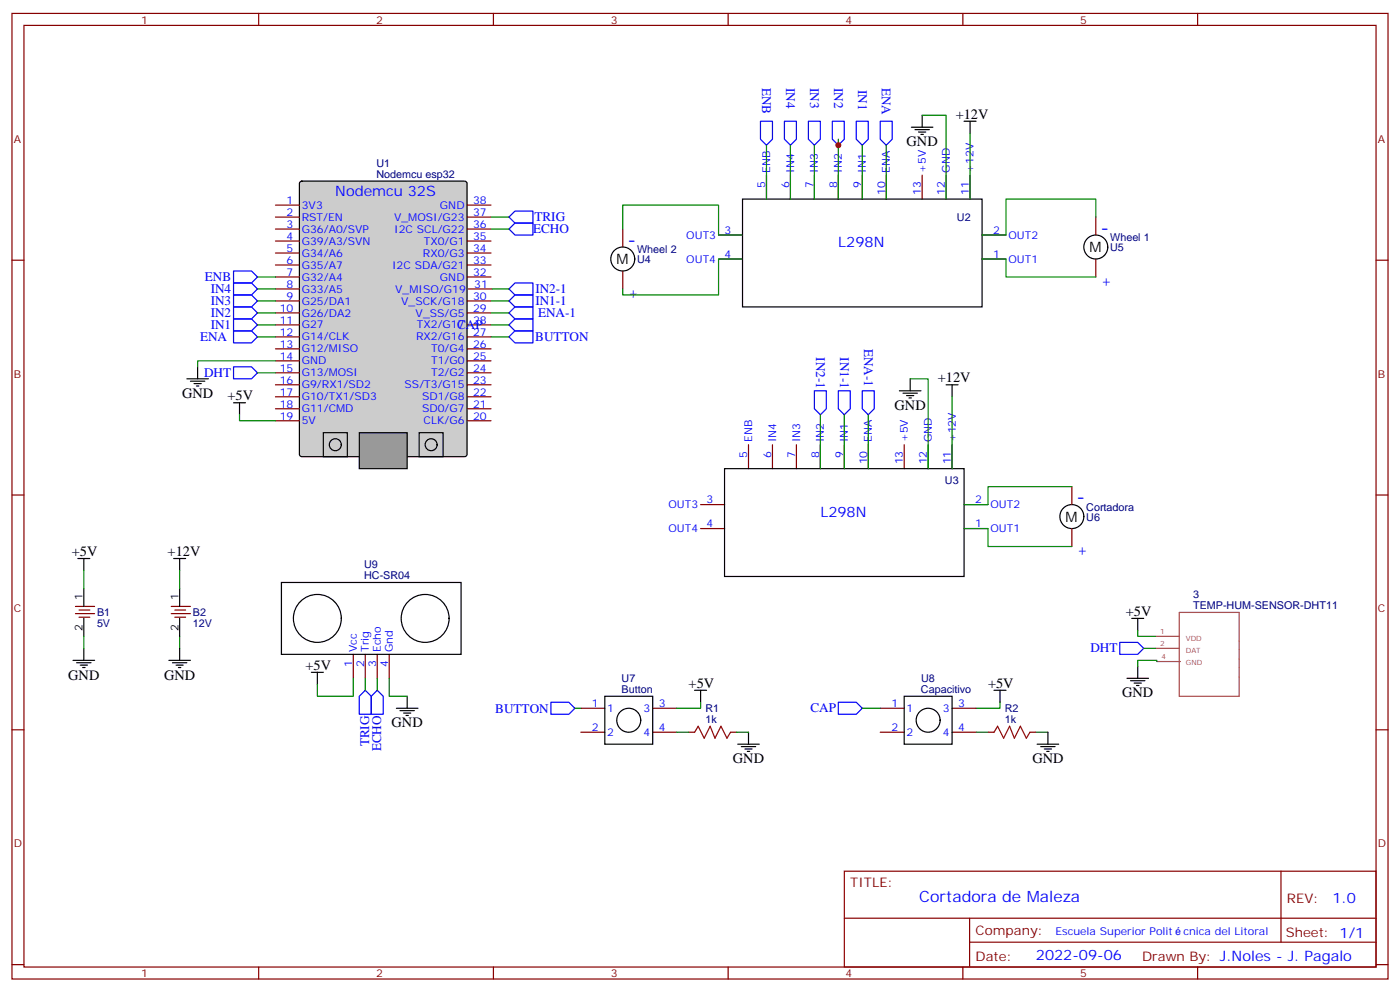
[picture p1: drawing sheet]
<svg xmlns="http://www.w3.org/2000/svg" width="412mm" height="292mm" viewBox="0 0 412 292" stroke-linecap="round" stroke-linejoin="round" font-family="sans-serif">
<g fill="none" stroke="#870000" stroke-width=".35">
<path d="M3.5 4h405.4v284.3h-405.4zM7.1 7.5h398.2v277.3h-398.2zM76.2 4v3.5M145.3 4v3.5M214.5 4v3.5M283.6 4v3.5M352.8 4v3.5M3.5 76.6h3.6M405.3 76.6h3.6M3.5 145.8h3.6M405.3 145.8h3.6M3.5 214.9h3.6"/>
<path d="M405.3 214.9h3.6M248.7 256.5h156.6v28.3h-156.6zM377.3 256.6v20.8M248.7 270.4h156.5M285.6 277.4h119.6M285.6 270.4v14.1M3.5 284.1h3.6M76.2 284.8v3.5M145.3 284.8v3.5M214.5 284.8v3.5M283.6 284.8v3.5M352.8 284.8v3.5"/>
<path d="M405.3 284.1h3.6"/>
</g>
<path d="M88.4 53.5l.5-.2h48l.6 .5 .1 80-.5 .6-48.2 .1-.7-.5v-80z" fill="#ccc" stroke="#000" stroke-width=".35"/>
<g fill="none" stroke="#870000" stroke-width=".35">
<path d="M81.1 63.9h7.1M81.1 67.5h7.1M81.1 71h7.1M81.1 74.5h7.1M81.1 78h7.1M81.1 60.4h7.1M137.6 63.9h7M137.6 67.5h7M137.6 71h7M137.6 74.5h7M137.6 78h7M137.6 60.4h7"/>
<path d="M81.1 81.6h7.1M81.1 85.1h7.1M81.1 88.6h7.1M81.1 92.1h7.1M81.1 95.7h7.1M81.1 99.2h7.1M137.6 81.6h7M137.6 88.6h7M137.6 92.1h7M137.6 95.7h7M137.6 99.2h7M137.9 85.1h7.1"/>
<path d="M81.1 102.7h7.1M81.1 106.3h7.1M81.1 109.8h7.1M81.1 113.3h7.1M81.1 116.8h7.1M137.6 102.7h7M137.6 106.3h7M137.6 109.8h7M137.6 113.3h7M137.6 116.8h7M81.1 120.4h7.1M81.1 123.9h7.1"/>
<path d="M137.6 120.4h7M137.6 123.9h7"/>
</g>
<path d="M105.8 127.4h14.1v10.6h-14.1z" fill="#999" stroke="#000" stroke-width=".35"/>
<g fill="none" stroke="#000" stroke-width=".35">
<path d="M268.5 37.5h6.3M269.5 38.2h4.3M270.6 38.9h2.1M271.3 39.6h.7M271.6 33.9v3.6M284 35.7h3.5M285.8 35.7v3.5M218.7 58.6h70.6v31.8h-70.6zM55 111.5h6.4M56.1 112.3h4.2M57.1 113h2.2M57.9 113.7h.7"/>
<path d="M58.2 108v3.5M68.8 118.6h3.5M70.6 118.6v3.5M264.9 115.1h6.4M266 115.8h4.2M267.1 116.5h2.1M267.8 117.2h.7M268.1 111.5v3.6M278.7 113.3h3.5M280.5 113.3v3.5M95.2 127.4h7.1v7.1h-7.1zM123.5 127.4h7v7.1h-7z"/>
<path d="M213.4 138h70.6v31.8h-70.6zM22.9 164.5h3.6M24.7 164.5v3.5M24.7 173.3v5.3M51.2 164.5h3.5M52.9 164.5v3.5M52.9 173.3v5.3M82.9 171.5h52.9v21.2h-52.9zM21.5 194.5h6.4M22.6 195.2h4.2M23.6 195.9h2.2M24.3 196.6h.7"/>
<path d="M24.7 182.1v5.3M24.7 190.9v3.6M49.7 194.5h6.4M50.8 195.2h4.2M51.9 195.9h2.1M52.6 196.6h.7M52.9 182.1v5.3M52.9 190.9v3.6M91.7 198h3.5M93.5 198v3.5M332 199.7h6.3M333.4 182.1h3.5"/>
<path d="M335.1 182.1v3.5M335.1 196.2v3.5M116.8 208.6h6.3M117.8 209.3h4.3M118.9 210h2.1M119.6 210.7h.7M119.9 205v3.6M178.2 205h14.1v14.1h-14.1zM204.6 203.3h3.5M206.4 203.3v3.5M217.3 219.1h6.4M218.4 219.9h4.2"/>
<path d="M220.5 215.6v3.5M266.3 205h14.2v14.1h-14.2zM292.8 203.3h3.5M294.6 203.3v3.5M305.5 219.1h6.4M306.6 219.9h4.2M308.7 215.6v3.5M333 200.4h4.3M334.1 201.2h2.1M334.8 201.9h.7M219.4 220.6h2.1M220.1 221.3h.7"/>
<path d="M307.6 220.6h2.1M308.3 221.3h.7"/>
<circle cx="183.4" cy="76.3" r="3.5"/>
<circle cx="322.8" cy="72.7" r="3.5"/>
<circle cx="98.8" cy="131" r="1.76"/>
<circle cx="127" cy="131" r="1.76"/>
<circle cx="315.7" cy="152.1" r="3.5"/>
<circle cx="93.5" cy="182.1" r="7.1"/>
<circle cx="125.2" cy="182.1" r="7.1"/>
<circle cx="185.2" cy="212.1" r="3.5"/>
<circle cx="273.4" cy="212.1" r="3.5"/>
</g>
<g fill="none" stroke="#870000" stroke-width=".35">
<path d="M225.8 51.6v7M232.8 51.6v7M239.9 51.6v7M246.9 51.6v7M254 51.6v7M261.1 51.6v7M271.6 51.6v7M278.7 51.6v7M285.8 51.6v7M183.4 67.5v5.2M183.4 79.8v5.3M211.7 76.3h7"/>
<path d="M211.7 69.2h7M289.3 76.3h7M289.3 69.2h7M322.8 63.9v5.3M322.8 76.3v5.3M220.5 131v7M227.5 131v7M234.6 131v7M241.7 131v7M248.7 131v7M255.8 131v7M266.3 131v7"/>
<path d="M273.4 131v7M280.5 131v7M206.4 155.6h7M206.4 148.6h7M284 155.6h7M284 148.6h7M315.7 143.3v5.3M315.7 155.6v5.3M22.2 178.6h5.7M23.3 179.6h3.2M50.4 178.6h5.7M51.5 179.6h3.2"/>
<path d="M22.2 180.7h5.7M23.3 181.8h3.2M50.4 180.7h5.7M51.5 181.8h3.2M104.1 192.7v7M107.6 192.7v7M111.1 192.7v7M114.7 192.7v7M171.1 208.6h7.1M171.1 215.6h7.1M192.3 208.6h7M192.3 215.6h7"/>
<path d="M202.8 215.6h1.8M215.2 215.6h1.8M259.3 208.6h7M259.3 215.6h7M280.5 208.6h7M280.5 215.6h7M291 215.6h1.8M303.4 215.6h1.8"/>
</g>
<g fill="none" stroke="#008700" stroke-width=".35">
<path d="M271.6 33.9h7.1v24.7M285.8 39.2v19.4M225.8 42.8v15.8M232.8 42.8v15.8M239.9 42.8v15.8M246.9 41v17.6M254 42.8v15.8M261.1 42.8v15.8M144.6 63.9h5.3M144.6 67.5h5.3M183.4 67.5v-7.1h28.3v8.8h7M218.7 76.3h-7v10.6h-28.3v-1.8"/>
<path d="M289.3 76.3h7v5.3h26.5M322.8 63.9v-5.3h-26.5v10.6h-7M75.8 99.2h5.3M75.8 95.7h5.3M75.8 92.1h5.3M75.8 88.6h5.3M75.8 85.1h5.3M75.8 81.6h5.3M144.6 99.2h5.3M144.6 95.7h5.3M144.6 92.1h5.3M144.6 88.6h5.3"/>
<path d="M145 85.1h4.9M75.8 109.8h5.3M81.1 106.3h-22.9v1.7M268.1 111.5h5.3v26.5M280.5 116.8v21.2M70.6 122.1v1.8h10.5M241.7 122.1v15.9M248.7 122.1v15.9M255.8 122.1v15.9M284 155.6h7v5.3h24.7M315.7 143.3h-24.7v5.3h-7M24.7 168v5.3"/>
<path d="M52.9 168v5.3M24.7 187.4v3.5M52.9 187.4v3.5M104.1 199.7v5.3h-10.6v-3.5M107.6 199.7v3.6M111.1 199.7v3.6M114.7 199.7v5.3h5.2M335.1 185.6v1.8h5.3M336.9 190.9h3.5M340.8 194.8v-.3h-5.7v1.7M169.3 208.6h1.8M199.3 215.6h3.5"/>
<path d="M206.4 206.8v1.8h-7.1M217 215.6h3.5M254 208.6h5.3M287.5 215.6h3.5M294.6 206.8v1.8h-7.1M305.2 215.6h3.5"/>
</g>
<g fill="none" stroke="#00f" stroke-width=".35">
<path d="M224 35.7h3.5v5.3l-1.7 1.8-1.8-1.8zM231.1 35.7h3.5v5.3l-1.8 1.8-1.7-1.8zM238.1 35.7h3.6v5.3l-1.8 1.8-1.8-1.8zM245.2 35.7h3.5v5.3l-1.8 1.8-1.7-1.8zM252.2 35.7h3.6v5.3l-1.8 1.8-1.8-1.8zM259.3 35.7h3.5v5.3l-1.7 1.8-1.8-1.8zM68.8 79.8h5.3l1.7 1.8-1.7 1.7h-5.3zM151.7 62.2h5.3v3.5h-5.3l-1.8-1.8zM151.7 65.7h5.3v3.5h-5.3l-1.8-1.7zM68.8 97.4h5.3l1.7 1.8-1.7 1.8h-5.3zM68.8 93.9h5.3l1.7 1.8-1.7 1.7h-5.3zM68.8 90.4h5.3l1.7 1.7-1.7 1.8h-5.3z"/>
<path d="M68.8 86.9h5.3l1.7 1.7-1.7 1.8h-5.3zM68.8 83.3h5.3l1.7 1.8-1.7 1.8h-5.3zM151.7 97.4h5.3v3.6h-5.3l-1.8-1.8zM151.7 93.9h5.3v3.5h-5.3l-1.8-1.7zM151.7 90.4h5.3v3.5h-5.3l-1.8-1.8zM151.7 83.3h5.3v3.6h-5.3l-1.8-1.8zM151.7 86.9h5.3v3.5h-5.3l-1.8-1.8zM68.8 108h5.3l1.7 1.8-1.7 1.7h-5.3zM239.9 115.1h3.5v5.3l-1.7 1.7-1.8-1.7zM246.9 115.1h3.6v5.3l-1.8 1.7-1.8-1.7zM254 115.1h3.5v5.3l-1.7 1.7-1.8-1.7zM329.8 189.2h5.3l1.8 1.7-1.8 1.8h-5.3z"/>
<path d="M107.6 203.3l1.8 1.7v5.3h-3.6v-5.3zM111.1 203.3l1.8 1.7v5.3h-3.5v-5.3zM162.3 206.8h5.3l1.7 1.8-1.7 1.7h-5.3zM246.9 206.8h5.3l1.8 1.8-1.8 1.7h-5.3z"/>
</g>
<path d="M204.6 215.6l1.1-1.7 1.7 3.5 1.8-3.5 1.4 3.5 1.8-3.5 1.7 3.5 1.1-1.8M292.8 215.6l1.1-1.7 1.7 3.5 1.8-3.5 1.4 3.5 1.8-3.5 1.7 3.5 1.1-1.8" fill="none" stroke="#a10000" stroke-width=".35"/>
<path d="M340.4 187.4h7M340.4 190.9h7M340.8 194.8h6.9M347.4 180.3h17.6v24.7h-17.6z" fill="none" stroke="#a64a4a" stroke-width=".35"/>
<circle cx="246.9" cy="42.8" r=".88" fill="#c00"/>
<g font-size="5.6" fill="#00f">
<text x="324.2" y="68.9">-</text>
<text x="184.9" y="72.4">-</text>
<text x="317.1" y="148.2">-</text>
</g>
<text font-size="4.6" fill="#00f" x="270.8" y="265.6">Cortadora de Maleza</text>
<g font-size="4.2">
<text x="281.5" y="35">+12V</text>
<text x="267.1" y="43.1">GND</text>
<text x="181.6" y="77.8">M</text>
<text x="320.9" y="74.2">M</text>
<text x="276.2" y="112.6">+12V</text>
<text x="53.6" y="117.2">GND</text>
<text x="67" y="117.9">+5V</text>
<text x="263.5" y="120.7">GND</text>
<text x="313.9" y="153.6">M</text>
<text x="21.2" y="163.8">+5V</text>
<text x="49.4" y="163.8">+12V</text>
<text x="331.6" y="181.4">+5V</text>
<text x="90" y="197.3">+5V</text>
<text x="20.1" y="200.1">GND</text>
<text x="48.3" y="200.1">GND</text>
<text x="202.8" y="202.6">+5V</text>
<text x="291" y="202.6">+5V</text>
<text x="330.6" y="205.4">GND</text>
<text x="115.4" y="214.2">GND</text>
<text x="215.9" y="224.8">GND</text>
<text x="304.1" y="224.8">GND</text>
</g>
<g font-size="4.2" fill="#00f">
<text x="98.8" y="57.6">Nodemcu 32S</text>
<text x="246.9" y="72.7">L298N</text>
<text x="187.7" y="88.2" transform="rotate(-90 187.7 88.2)">+</text>
<text x="327" y="84.7" transform="rotate(-90 327 84.7)">+</text>
<text x="241.7" y="152.1">L298N</text>
<text x="320" y="164" transform="rotate(-90 320 164)">+</text>
<text x="392.5" y="265.8">1.0</text>
<text x="305.2" y="282.6">2022-09-06</text>
</g>
<g font-size="3.9" fill="#00f">
<text x="224.5" y="25.8" transform="rotate(90 224.5 25.8)">ENB</text>
<text x="231.6" y="25.8" transform="rotate(90 231.6 25.8)">IN4</text>
<text x="238.6" y="25.8" transform="rotate(90 238.6 25.8)">IN3</text>
<text x="245.7" y="25.8" transform="rotate(90 245.7 25.8)">IN2</text>
<text x="252.8" y="26.5" transform="rotate(90 252.8 26.5)">IN1</text>
<text x="259.8" y="25.8" transform="rotate(90 259.8 25.8)">ENA</text>
<text x="157.4" y="65.2">TRIG</text>
<text x="157" y="68.7">ECHO</text>
<text x="60.4" y="82.7">ENB</text>
<text x="62.1" y="89.8">IN3</text>
<text x="62.1" y="86.3">IN4</text>
<text x="157.7" y="86.3">IN2-1</text>
<text x="157.7" y="89.8">IN1-1</text>
<text x="62.1" y="93.3">IN2</text>
<text x="158.5" y="93.4">ENA-1</text>
<text x="58.9" y="100.5">ENA</text>
<text x="62.1" y="96.8">IN1</text>
<text x="134.7" y="96.9">CAP</text>
<text x="157.7" y="100.4">BUTTON</text>
<text x="240.4" y="105.2" transform="rotate(90 240.4 105.2)">IN2-1</text>
<text x="247.5" y="105.2" transform="rotate(90 247.5 105.2)">IN1-1</text>
<text x="254.5" y="102.7" transform="rotate(90 254.5 102.7)">ENA-1</text>
<text x="60.1" y="110.9">DHT</text>
<text x="321.2" y="192.1">DHT</text>
<text x="145.9" y="209.8">BUTTON</text>
<text x="238.7" y="209.8">CAP</text>
<text x="108.8" y="219.8" transform="rotate(-90 108.8 219.8)">TRIG</text>
<text x="112.3" y="221.3" transform="rotate(-90 112.3 221.3)">ECHO</text>
</g>
<g font-size="3.9" fill="#800">
<text x="250.5" y="261.1">TITLE:</text>
<text x="379.1" y="265.8">REV:</text>
<text x="287.4" y="275.3">Company:</text>
<text x="378.7" y="275.9">Sheet: 1/1</text>
<text x="287.4" y="283">Date:</text>
<text x="336.4" y="283.1">Drawn By: J.Noles - J. Pagalo</text>
</g>
<g font-size="3.2" fill="#800">
<text x="41.6" y="6.9">1</text>
<text x="110.8" y="6.9">2</text>
<text x="179.9" y="6.9">3</text>
<text x="249.1" y="6.9">4</text>
<text x="318.2" y="6.9">5</text>
<text x="4.1" y="42.1">A</text>
<text x="405.9" y="42.1">A</text>
<text x="4.1" y="111.2">B</text>
<text x="405.9" y="111.2">B</text>
<text x="4.1" y="180.3">C</text>
<text x="405.9" y="180.3">C</text>
<text x="4.1" y="249.5">D</text>
<text x="405.9" y="249.5">D</text>
<text x="41.6" y="287.8">1</text>
<text x="110.8" y="287.8">2</text>
<text x="179.9" y="287.8">3</text>
<text x="249.1" y="287.8">4</text>
<text x="318.2" y="287.8">5</text>
</g>
<g font-size="3.2" fill="#000080">
<text x="110.9" y="52.3">Nodemcu esp32</text>
<text x="110.9" y="49.2">U1</text>
<text x="281.9" y="65">U2</text>
<text x="327" y="71.1">Wheel 1</text>
<text x="187.7" y="74.6">Wheel 2</text>
<text x="187.7" y="77.6">U4</text>
<text x="327" y="74">U5</text>
<text x="278.4" y="142.7">U3</text>
<text x="320" y="150.5">Cortadora</text>
<text x="320" y="153.4">U6</text>
<text x="107.3" y="167.3">U9</text>
<text x="107.3" y="170.5">HC-SR04</text>
<text x="351.5" y="179.3">TEMP-HUM-SENSOR-DHT11</text>
<text x="351.5" y="176.1">3</text>
<text x="28.6" y="184.6">5V</text>
<text x="28.6" y="181.4">B1</text>
<text x="56.8" y="184.6">12V</text>
<text x="56.8" y="181.4">B2</text>
<text x="183.1" y="204">Button</text>
<text x="183.1" y="200.8">U7</text>
<text x="271.3" y="204">Capacitivo</text>
<text x="271.3" y="200.8">U8</text>
<text x="207.8" y="209.6">R1</text>
<text x="296" y="209.6">R2</text>
<text x="207.8" y="212.8">1k</text>
<text x="296" y="212.8">1k</text>
</g>
<g font-size="3.2" fill="#00f">
<text x="226.8" y="50.9" transform="rotate(-90 226.8 50.9)">ENB</text>
<text x="233.9" y="50.9" transform="rotate(-90 233.9 50.9)">IN4</text>
<text x="240.9" y="50.9" transform="rotate(-90 240.9 50.9)">IN3</text>
<text x="248" y="50.9" transform="rotate(-90 248 50.9)">IN2</text>
<text x="255.1" y="50.9" transform="rotate(-90 255.1 50.9)">IN1</text>
<text x="262.1" y="50.9" transform="rotate(-90 262.1 50.9)">ENA</text>
<text x="272.7" y="50.9" transform="rotate(-90 272.7 50.9)">+5V</text>
<text x="279.8" y="50.9" transform="rotate(-90 279.8 50.9)">GND</text>
<text x="286.8" y="50.9" transform="rotate(-90 286.8 50.9)">+12V</text>
<text x="225.4" y="55.4" transform="rotate(-90 225.4 55.4)">5</text>
<text x="232.5" y="55.4" transform="rotate(-90 232.5 55.4)">6</text>
<text x="239.5" y="55.4" transform="rotate(-90 239.5 55.4)">7</text>
<text x="246.6" y="55.4" transform="rotate(-90 246.6 55.4)">8</text>
<text x="253.6" y="55.4" transform="rotate(-90 253.6 55.4)">9</text>
<text x="260.7" y="57.4" transform="rotate(-90 260.7 57.4)">10</text>
<text x="271.3" y="57.4" transform="rotate(-90 271.3 57.4)">13</text>
<text x="278.3" y="57.4" transform="rotate(-90 278.3 57.4)">12</text>
<text x="285.4" y="57.4" transform="rotate(-90 285.4 57.4)">11</text>
<text x="84.4" y="63.6">2</text>
<text x="84.4" y="60">1</text>
<text x="88.9" y="65">RST/EN</text>
<text x="88.9" y="61.5">3V3</text>
<text x="116.1" y="65">V_MOSI/G23</text>
<text x="129.6" y="61.5">GND</text>
<text x="139.3" y="63.6">37</text>
<text x="139.3" y="60">38</text>
<text x="84.4" y="67.1">3</text>
<text x="84.4" y="70.6">4</text>
<text x="88.9" y="68.5">G36/A0/SVP</text>
<text x="116.1" y="68.5">I2C SCL/G22</text>
<text x="139.3" y="70.6">35</text>
<text x="139.3" y="67.1">36</text>
<text x="202.2" y="70.3">OUT3</text>
<text x="213.4" y="68.9">3</text>
<text x="292.6" y="68.9">2</text>
<text x="297" y="70.3">OUT2</text>
<text x="84.4" y="74.2">5</text>
<text x="84.4" y="77.7">6</text>
<text x="88.9" y="72">G39/A3/SVN</text>
<text x="88.9" y="75.6">G34/A6</text>
<text x="124.6" y="75.6">RX0/G3</text>
<text x="124.8" y="72">TX0/G1</text>
<text x="139.3" y="77.7">33</text>
<text x="139.3" y="74.2">34</text>
<text x="202.2" y="77.3">OUT4</text>
<text x="213.4" y="75.9">4</text>
<text x="292.6" y="75.9">1</text>
<text x="297" y="77.3">OUT1</text>
<text x="84.4" y="81.2">7</text>
<text x="88.9" y="79.1">G35/A7</text>
<text x="88.9" y="82.6">G32/A4</text>
<text x="115.5" y="79.1">I2C SDA/G21</text>
<text x="129.6" y="82.6">GND</text>
<text x="139.3" y="81.2">32</text>
<text x="84.4" y="84.7">8</text>
<text x="84.4" y="88.3">9</text>
<text x="88.9" y="86.1">G33/A5</text>
<text x="88.9" y="89.7">G25/DA1</text>
<text x="116.4" y="86.1">V_MISO/G19</text>
<text x="118.2" y="89.7">V_SCK/G18</text>
<text x="139.3" y="88.3">30</text>
<text x="139.7" y="84.7">31</text>
<text x="82.4" y="91.8">10</text>
<text x="82.4" y="95.3">11</text>
<text x="88.9" y="93.2">G26/DA2</text>
<text x="122.4" y="93.2">V_SS/G5</text>
<text x="139.3" y="95.3">28</text>
<text x="139.3" y="91.8">29</text>
<text x="82.4" y="98.8">12</text>
<text x="88.9" y="96.7">G27</text>
<text x="88.9" y="100.3">G14/CLK</text>
<text x="122.5" y="100.3">RX2/G16</text>
<text x="122.8" y="96.7">TX2/G17</text>
<text x="139.3" y="98.8">27</text>
<text x="82.4" y="102.4">13</text>
<text x="82.4" y="105.9">14</text>
<text x="88.9" y="103.8">G12/MISO</text>
<text x="88.9" y="107.3">GND</text>
<text x="127" y="107.3">T1/G0</text>
<text x="127" y="103.8">T0/G4</text>
<text x="139.3" y="105.9">25</text>
<text x="139.3" y="102.4">26</text>
<text x="82.4" y="109.4">15</text>
<text x="82.4" y="113">16</text>
<text x="88.9" y="110.8">G13/MOSI</text>
<text x="127" y="110.8">T2/G2</text>
<text x="139.3" y="113">23</text>
<text x="139.3" y="109.4">24</text>
<text x="82.4" y="116.5">17</text>
<text x="88.9" y="114.4">G9/RX1/SD2</text>
<text x="88.9" y="117.9">G10/TX1/SD3</text>
<text x="119.2" y="114.4">SS/T3/G15</text>
<text x="124.3" y="117.9">SD1/G8</text>
<text x="139.3" y="116.5">22</text>
<text x="82.4" y="120">18</text>
<text x="82.4" y="123.5">19</text>
<text x="88.9" y="121.4">G11/CMD</text>
<text x="88.9" y="125">5V</text>
<text x="124.3" y="121.4">SD0/G7</text>
<text x="124.8" y="125">CLK/G6</text>
<text x="139.3" y="123.5">20</text>
<text x="139.3" y="120">21</text>
<text x="221.5" y="130.2" transform="rotate(-90 221.5 130.2)">ENB</text>
<text x="228.6" y="130.2" transform="rotate(-90 228.6 130.2)">IN4</text>
<text x="235.7" y="130.2" transform="rotate(-90 235.7 130.2)">IN3</text>
<text x="242.7" y="130.2" transform="rotate(-90 242.7 130.2)">IN2</text>
<text x="249.8" y="130.2" transform="rotate(-90 249.8 130.2)">IN1</text>
<text x="256.8" y="130.2" transform="rotate(-90 256.8 130.2)">ENA</text>
<text x="267.4" y="130.2" transform="rotate(-90 267.4 130.2)">+5V</text>
<text x="274.5" y="130.2" transform="rotate(-90 274.5 130.2)">GND</text>
<text x="281.5" y="130.2" transform="rotate(-90 281.5 130.2)">+12V</text>
<text x="220.1" y="134.7" transform="rotate(-90 220.1 134.7)">5</text>
<text x="227.2" y="134.7" transform="rotate(-90 227.2 134.7)">6</text>
<text x="234.2" y="134.7" transform="rotate(-90 234.2 134.7)">7</text>
<text x="241.3" y="134.7" transform="rotate(-90 241.3 134.7)">8</text>
<text x="248.4" y="134.7" transform="rotate(-90 248.4 134.7)">9</text>
<text x="255.4" y="136.7" transform="rotate(-90 255.4 136.7)">10</text>
<text x="266" y="136.7" transform="rotate(-90 266 136.7)">13</text>
<text x="273" y="136.7" transform="rotate(-90 273 136.7)">12</text>
<text x="280.1" y="136.7" transform="rotate(-90 280.1 136.7)">11</text>
<text x="196.9" y="149.6">OUT3</text>
<text x="208.1" y="148.2">3</text>
<text x="287.3" y="148.2">2</text>
<text x="291.7" y="149.6">OUT2</text>
<text x="208.1" y="155.3">4</text>
<text x="287.3" y="155.3">1</text>
<text x="196.9" y="156.7">OUT4</text>
<text x="291.7" y="156.7">OUT1</text>
<text x="105.1" y="192" transform="rotate(-90 105.1 192)">Vcc</text>
<text x="108.7" y="192" transform="rotate(-90 108.7 192)">Trig</text>
<text x="112.2" y="192" transform="rotate(-90 112.2 192)">Echo</text>
<text x="115.7" y="192" transform="rotate(-90 115.7 192)">Gnd</text>
<text x="103.7" y="196.5" transform="rotate(-90 103.7 196.5)">1</text>
<text x="107.2" y="196.5" transform="rotate(-90 107.2 196.5)">2</text>
<text x="110.8" y="196.5" transform="rotate(-90 110.8 196.5)">3</text>
<text x="114.3" y="196.5" transform="rotate(-90 114.3 196.5)">4</text>
<text x="174.4" y="208.2">1</text>
<text x="178.9" y="209.6">1</text>
<text x="189.5" y="209.6">3</text>
<text x="194" y="208.2">3</text>
<text x="262.6" y="208.2">1</text>
<text x="267.1" y="209.6">1</text>
<text x="277.7" y="209.6">3</text>
<text x="282.2" y="208.2">3</text>
<text x="174.4" y="215.3">2</text>
<text x="194" y="215.3">4</text>
<text x="262.6" y="215.3">2</text>
<text x="282.2" y="215.3">4</text>
<text x="178.9" y="216.7">2</text>
<text x="189.5" y="216.7">4</text>
<text x="267.1" y="216.7">2</text>
<text x="277.7" y="216.7">4</text>
<text x="310.9" y="275.4">Escuela Superior Polit</text>
<text x="348.6" y="275.4">cnica del Litoral</text>
</g>
<g font-size="3.2">
<text x="24.3" y="176.8" transform="rotate(-90 24.3 176.8)">1</text>
<text x="52.6" y="176.8" transform="rotate(-90 52.6 176.8)">1</text>
<text x="24.3" y="185.9" transform="rotate(-90 24.3 185.9)">2</text>
<text x="52.6" y="185.9" transform="rotate(-90 52.6 185.9)">2</text>
</g>
<g font-size="2.1" fill="#a54b4b">
<text x="341.8" y="186.7">1</text>
<text x="341.8" y="190.2">2</text>
<text x="349.3" y="188.8">VDD</text>
<text x="342.1" y="194.1">4</text>
<text x="349.3" y="192.3">DAT</text>
<text x="349.3" y="195.8">GND</text>
</g>
</svg>
